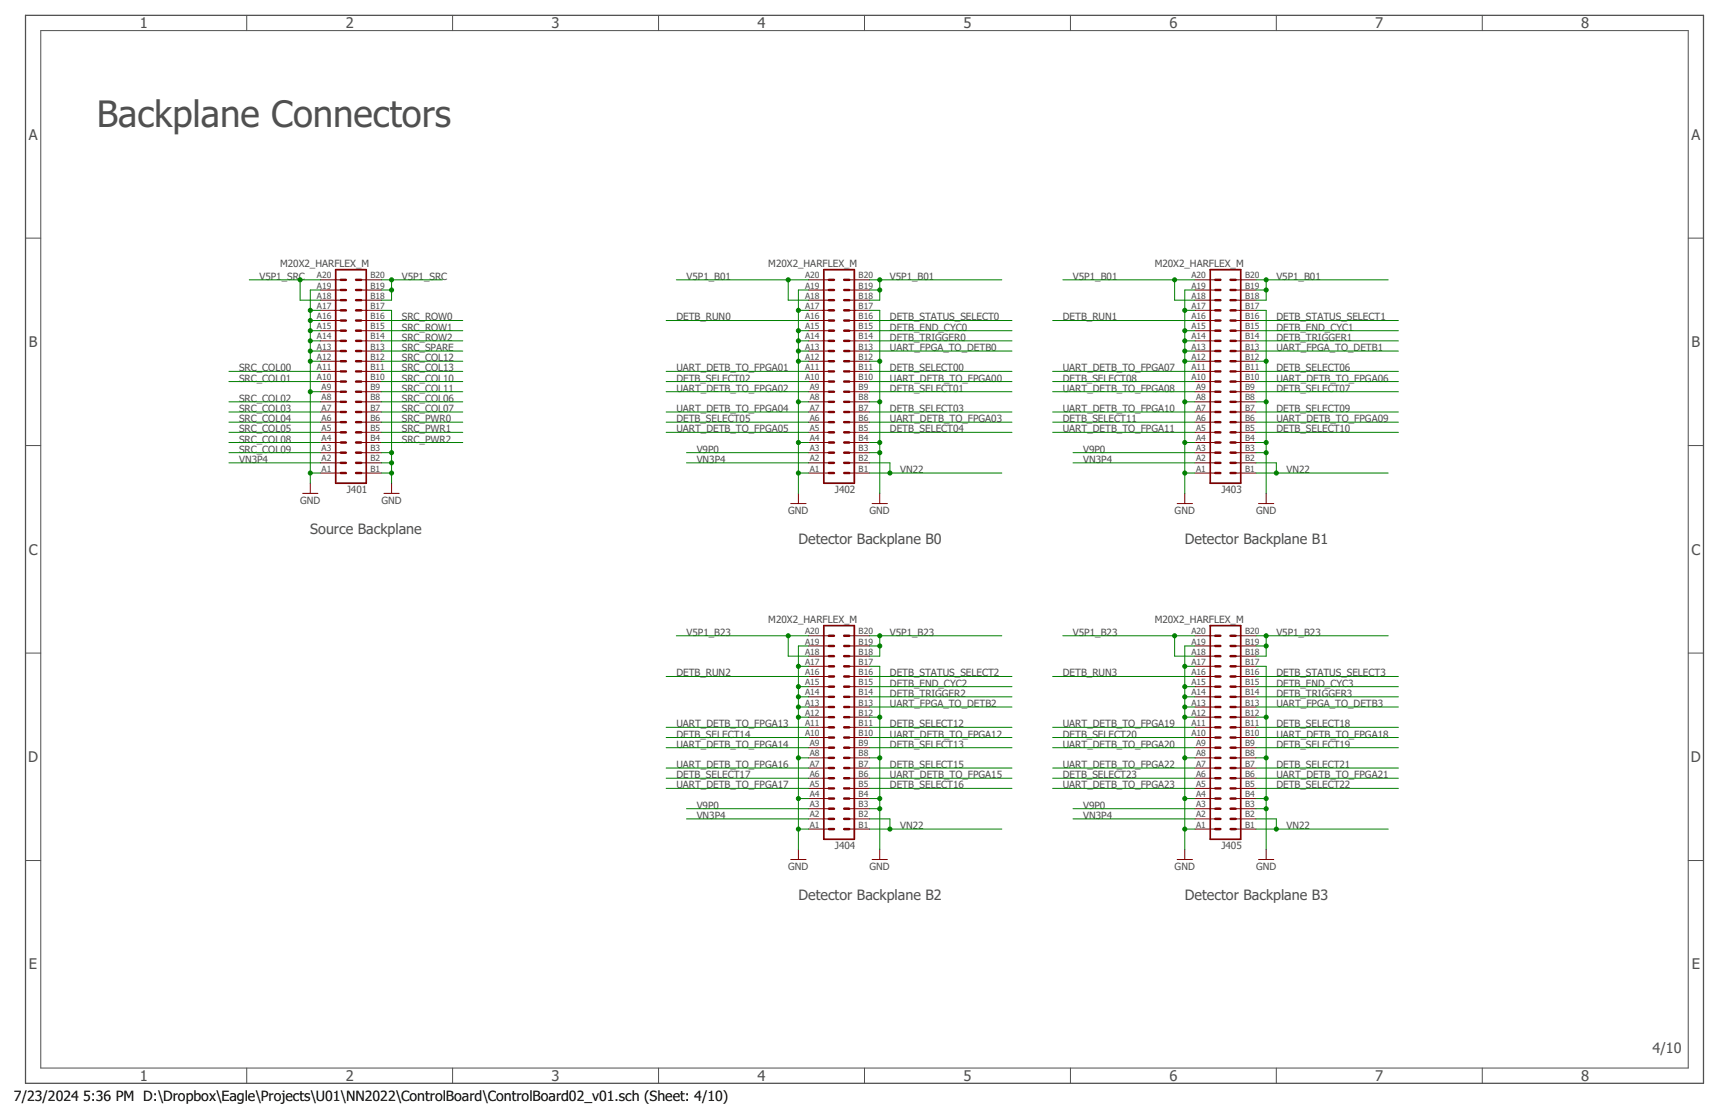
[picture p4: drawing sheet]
<svg xmlns="http://www.w3.org/2000/svg" width="432mm" height="279mm" viewBox="0 0 432 279" stroke-linecap="round" stroke-linejoin="round" font-family="sans-serif">
<path d="M6.4 3.8h419v266.7h-419z" fill="none" stroke="#505050" stroke-width=".32"/>
<g fill="none" stroke="#505050" stroke-width=".25">
<path d="M10.2 7.6h411.4v259.1h-411.4zM61.6 3.8v3.8M113 3.8v3.8M164.5 3.8v3.8M215.9 3.8v3.8M267.3 3.8v3.8M318.7 3.8v3.8M370.2 3.8v3.8M6.4 59.5h3.8M421.6 59.5h3.8M6.4 111.3h3.8M421.6 111.3h3.8"/>
<path d="M6.4 163.1h3.8M421.6 163.1h3.8M6.4 214.9h3.8M421.6 214.9h3.8M61.6 266.7v3.8M113 266.7v3.8M164.5 266.7v3.8M215.9 266.7v3.8M267.3 266.7v3.8M318.7 266.7v3.8M370.2 266.7v3.8"/>
</g>
<g fill="none" stroke="#800000" stroke-width=".61">
<path d="M85.1 77.5h1.3M85.1 75h1.3M85.1 72.4h1.3M85.1 69.9h1.3M88.9 77.5h1.3M88.9 75h1.3M88.9 72.4h1.3M88.9 69.9h1.3M207 77.5h1.3M207 75h1.3M207 72.4h1.3M207 69.9h1.3"/>
<path d="M210.8 77.5h1.3M210.8 75h1.3M210.8 72.4h1.3M210.8 69.9h1.3M303.5 77.5h1.3M303.5 75h1.3M303.5 72.4h1.3M303.5 69.9h1.3M307.3 77.5h1.3M307.3 75h1.3M307.3 72.4h1.3M307.3 69.9h1.3"/>
<path d="M85.1 97.8h1.3M85.1 95.3h1.3M85.1 87.7h1.3M85.1 90.2h1.3M85.1 92.7h1.3M85.1 85.1h1.3M85.1 82.6h1.3M85.1 80h1.3M88.9 97.8h1.3M88.9 95.3h1.3M88.9 87.7h1.3M88.9 90.2h1.3"/>
<path d="M88.9 92.7h1.3M88.9 85.1h1.3M88.9 82.6h1.3M88.9 80h1.3M207 97.8h1.3M207 95.3h1.3M207 87.7h1.3M207 90.2h1.3M207 92.7h1.3M207 85.1h1.3M207 82.6h1.3M207 80h1.3"/>
<path d="M210.8 97.8h1.3M210.8 95.3h1.3M210.8 87.7h1.3M210.8 90.2h1.3M210.8 92.7h1.3M210.8 85.1h1.3M210.8 82.6h1.3M210.8 80h1.3M303.5 97.8h1.3M303.5 95.3h1.3M303.5 87.7h1.3M303.5 90.2h1.3"/>
<path d="M303.5 92.7h1.3M303.5 85.1h1.3M303.5 82.6h1.3M303.5 80h1.3M307.3 97.8h1.3M307.3 95.3h1.3M307.3 87.7h1.3M307.3 90.2h1.3M307.3 92.7h1.3M307.3 85.1h1.3M307.3 82.6h1.3M307.3 80h1.3"/>
<path d="M85.1 113h1.3M85.1 115.6h1.3M85.1 118.1h1.3M85.1 110.5h1.3M85.1 107.9h1.3M85.1 105.4h1.3M85.1 102.9h1.3M85.1 100.3h1.3M88.9 113h1.3M88.9 115.6h1.3M88.9 118.1h1.3M88.9 110.5h1.3"/>
<path d="M88.9 107.9h1.3M88.9 105.4h1.3M88.9 102.9h1.3M88.9 100.3h1.3M207 113h1.3M207 115.6h1.3M207 118.1h1.3M207 110.5h1.3M207 107.9h1.3M207 105.4h1.3M207 102.9h1.3M207 100.3h1.3"/>
<path d="M210.8 113h1.3M210.8 115.6h1.3M210.8 118.1h1.3M210.8 110.5h1.3M210.8 107.9h1.3M210.8 105.4h1.3M210.8 102.9h1.3M210.8 100.3h1.3M303.5 113h1.3M303.5 115.6h1.3M303.5 118.1h1.3M303.5 110.5h1.3"/>
<path d="M303.5 107.9h1.3M303.5 105.4h1.3M303.5 102.9h1.3M303.5 100.3h1.3M307.3 113h1.3M307.3 115.6h1.3M307.3 118.1h1.3M307.3 110.5h1.3M307.3 107.9h1.3M307.3 105.4h1.3M307.3 102.9h1.3M307.3 100.3h1.3"/>
<path d="M207 158.7h1.3M210.8 158.7h1.3M303.5 158.7h1.3M307.3 158.7h1.3M207 176.5h1.3M207 179.1h1.3M207 174h1.3M207 171.4h1.3M207 168.9h1.3M207 166.4h1.3M207 163.8h1.3M207 161.3h1.3"/>
<path d="M210.8 176.5h1.3M210.8 179.1h1.3M210.8 174h1.3M210.8 171.4h1.3M210.8 168.9h1.3M210.8 166.4h1.3M210.8 163.8h1.3M210.8 161.3h1.3M303.5 176.5h1.3M303.5 179.1h1.3M303.5 174h1.3M303.5 171.4h1.3"/>
<path d="M303.5 168.9h1.3M303.5 166.4h1.3M303.5 163.8h1.3M303.5 161.3h1.3M307.3 176.5h1.3M307.3 179.1h1.3M307.3 174h1.3M307.3 171.4h1.3M307.3 168.9h1.3M307.3 166.4h1.3M307.3 163.8h1.3M307.3 161.3h1.3"/>
<path d="M207 199.4h1.3M207 196.8h1.3M207 194.3h1.3M207 191.8h1.3M207 189.2h1.3M207 186.7h1.3M207 184.1h1.3M207 181.6h1.3M210.8 199.4h1.3M210.8 196.8h1.3M210.8 194.3h1.3M210.8 191.8h1.3"/>
<path d="M210.8 189.2h1.3M210.8 186.7h1.3M210.8 184.1h1.3M210.8 181.6h1.3M303.5 199.4h1.3M303.5 196.8h1.3M303.5 194.3h1.3M303.5 191.8h1.3M303.5 189.2h1.3M303.5 186.7h1.3M303.5 184.1h1.3M303.5 181.6h1.3"/>
<path d="M307.3 199.4h1.3M307.3 196.8h1.3M307.3 194.3h1.3M307.3 191.8h1.3M307.3 189.2h1.3M307.3 186.7h1.3M307.3 184.1h1.3M307.3 181.6h1.3M207 201.9h1.3M207 204.5h1.3M207 207h1.3M210.8 201.9h1.3"/>
<path d="M210.8 204.5h1.3M210.8 207h1.3M303.5 201.9h1.3M303.5 204.5h1.3M303.5 207h1.3M307.3 201.9h1.3M307.3 204.5h1.3M307.3 207h1.3"/>
</g>
<path d="M83.8 67.3h7.7v53.3h-7.7zM205.7 67.3h7.7v53.3h-7.7zM302.2 67.3h7.7v53.3h-7.7zM205.7 156.2h7.7v53.3h-7.7zM302.2 156.2h7.7v53.3h-7.7z" fill="none" stroke="#800000" stroke-width=".42"/>
<g fill="none" stroke="#800000" stroke-width=".25">
<path d="M80 77.5h5.1M80 75h5.1M80 72.4h5.1M80 69.9h5.1M90.2 77.5h5.1M90.2 75h5.1M90.2 72.4h5.1M90.2 69.9h5.1M201.9 77.5h5.1M201.9 75h5.1M201.9 72.4h5.1M201.9 69.9h5.1"/>
<path d="M212.1 77.5h5.1M212.1 75h5.1M212.1 72.4h5.1M212.1 69.9h5.1M298.4 77.5h5.1M298.4 75h5.1M298.4 72.4h5.1M298.4 69.9h5.1M308.6 77.5h5.1M308.6 75h5.1M308.6 72.4h5.1M308.6 69.9h5.1"/>
<path d="M80 97.8h5.1M80 95.3h5.1M80 92.7h5.1M80 90.2h5.1M80 87.7h5.1M80 85.1h5.1M80 82.6h5.1M80 80h5.1M90.2 97.8h5.1M90.2 95.3h5.1M90.2 92.7h5.1M90.2 90.2h5.1"/>
<path d="M90.2 87.7h5.1M90.2 85.1h5.1M90.2 82.6h5.1M90.2 80h5.1M201.9 97.8h5.1M201.9 95.3h5.1M201.9 92.7h5.1M201.9 90.2h5.1M201.9 87.7h5.1M201.9 85.1h5.1M201.9 82.6h5.1M201.9 80h5.1"/>
<path d="M212.1 97.8h5.1M212.1 95.3h5.1M212.1 92.7h5.1M212.1 90.2h5.1M212.1 87.7h5.1M212.1 85.1h5.1M212.1 82.6h5.1M212.1 80h5.1M298.4 97.8h5.1M298.4 95.3h5.1M298.4 92.7h5.1M298.4 90.2h5.1"/>
<path d="M298.4 87.7h5.1M298.4 85.1h5.1M298.4 82.6h5.1M298.4 80h5.1M308.6 97.8h5.1M308.6 95.3h5.1M308.6 92.7h5.1M308.6 90.2h5.1M308.6 87.7h5.1M308.6 85.1h5.1M308.6 82.6h5.1M308.6 80h5.1"/>
<path d="M80 118.1h5.1M80 115.6h5.1M80 113h5.1M80 110.5h5.1M80 107.9h5.1M80 105.4h5.1M80 102.9h5.1M80 100.3h5.1M90.2 118.1h5.1M90.2 115.6h5.1M90.2 113h5.1M90.2 110.5h5.1"/>
<path d="M90.2 107.9h5.1M90.2 105.4h5.1M90.2 102.9h5.1M90.2 100.3h5.1M201.9 118.1h5.1M201.9 115.6h5.1M201.9 113h5.1M201.9 110.5h5.1M201.9 107.9h5.1M201.9 105.4h5.1M201.9 102.9h5.1M201.9 100.3h5.1"/>
<path d="M212.1 118.1h5.1M212.1 115.6h5.1M212.1 113h5.1M212.1 110.5h5.1M212.1 107.9h5.1M212.1 105.4h5.1M212.1 102.9h5.1M212.1 100.3h5.1M298.4 118.1h5.1M298.4 115.6h5.1M298.4 113h5.1M298.4 110.5h5.1"/>
<path d="M298.4 107.9h5.1M298.4 105.4h5.1M298.4 102.9h5.1M298.4 100.3h5.1M308.6 118.1h5.1M308.6 115.6h5.1M308.6 113h5.1M308.6 110.5h5.1M308.6 107.9h5.1M308.6 105.4h5.1M308.6 102.9h5.1M308.6 100.3h5.1"/>
<path d="M75.6 123.2h3.8M77.5 120.6v2.6M95.9 123.2h3.8M97.8 120.6v2.6M197.5 125.7h3.8M199.4 123.2v2.5M217.8 125.7h3.8M219.7 123.2v2.5M294 125.7h3.8M295.9 123.2v2.5M314.3 125.7h3.8M316.2 123.2v2.5"/>
<path d="M201.9 158.7h5.1M212.1 158.7h5.1M298.4 158.7h5.1M308.6 158.7h5.1M201.9 179.1h5.1M201.9 176.5h5.1M201.9 174h5.1M201.9 171.4h5.1M201.9 168.9h5.1M201.9 166.4h5.1M201.9 163.8h5.1M201.9 161.3h5.1"/>
<path d="M212.1 179.1h5.1M212.1 176.5h5.1M212.1 174h5.1M212.1 171.4h5.1M212.1 168.9h5.1M212.1 166.4h5.1M212.1 163.8h5.1M212.1 161.3h5.1M298.4 179.1h5.1M298.4 176.5h5.1M298.4 174h5.1M298.4 171.4h5.1"/>
<path d="M298.4 168.9h5.1M298.4 166.4h5.1M298.4 163.8h5.1M298.4 161.3h5.1M308.6 179.1h5.1M308.6 176.5h5.1M308.6 174h5.1M308.6 171.4h5.1M308.6 168.9h5.1M308.6 166.4h5.1M308.6 163.8h5.1M308.6 161.3h5.1"/>
<path d="M201.9 199.4h5.1M201.9 196.8h5.1M201.9 194.3h5.1M201.9 191.8h5.1M201.9 189.2h5.1M201.9 186.7h5.1M201.9 184.1h5.1M201.9 181.6h5.1M212.1 199.4h5.1M212.1 196.8h5.1M212.1 194.3h5.1M212.1 191.8h5.1"/>
<path d="M212.1 189.2h5.1M212.1 186.7h5.1M212.1 184.1h5.1M212.1 181.6h5.1M298.4 199.4h5.1M298.4 196.8h5.1M298.4 194.3h5.1M298.4 191.8h5.1M298.4 189.2h5.1M298.4 186.7h5.1M298.4 184.1h5.1M298.4 181.6h5.1"/>
<path d="M308.6 199.4h5.1M308.6 196.8h5.1M308.6 194.3h5.1M308.6 191.8h5.1M308.6 189.2h5.1M308.6 186.7h5.1M308.6 184.1h5.1M308.6 181.6h5.1M197.5 214.6h3.8M199.4 212.1v2.5M201.9 207h5.1M201.9 204.5h5.1"/>
<path d="M201.9 201.9h5.1M212.1 207h5.1M212.1 204.5h5.1M212.1 201.9h5.1M217.8 214.6h3.8M219.7 212.1v2.5M294 214.6h3.8M295.9 212.1v2.5M298.4 207h5.1M298.4 204.5h5.1M298.4 201.9h5.1M308.6 207h5.1"/>
<path d="M308.6 204.5h5.1M308.6 201.9h5.1M314.3 214.6h3.8M316.2 212.1v2.5"/>
</g>
<g fill="none" stroke="#008000" stroke-width=".25">
<path d="M62.3 69.9h17.7M75 69.9v5.1h5M77.5 77.5h2.5M80 72.4h-2.5v48.2M95.3 72.4h2.5M95.3 77.5h2.5v43.1M95.3 69.9h15.2M97.8 69.9v5.1h-2.5M168.9 69.9h33M196.8 69.9v5.1h5.1M199.4 77.5h2.5M201.9 72.4h-2.5v50.8"/>
<path d="M217.2 72.4h2.5M217.2 77.5h2.5v45.7M217.2 69.9h33M219.7 69.9v5.1h-2.5M265.4 69.9h33M293.3 69.9v5.1h5.1M295.9 77.5h2.5M298.4 72.4h-2.5v50.8M313.7 72.4h2.5M313.7 77.5h2.5v45.7M313.7 69.9h33M316.2 69.9v5.1h-2.5"/>
<path d="M57.2 92.7h22.8M57.2 95.3h22.8M77.5 97.8h2.5M77.5 80h2.5M77.5 82.6h2.5M77.5 85.1h2.5M77.5 87.7h2.5M77.5 90.2h2.5M95.3 97.8h20.3M95.3 80h20.3M95.3 82.6h20.3M95.3 85.1h20.3"/>
<path d="M95.3 87.7h20.3M95.3 90.2h20.3M95.3 92.7h20.3M95.3 95.3h20.3M166.4 97.8h35.5M166.4 80h35.5M166.4 92.7h35.5M166.4 95.3h35.5M199.4 82.6h2.5M199.4 85.1h2.5M199.4 87.7h2.5M199.4 90.2h2.5"/>
<path d="M217.2 97.8h35.5M217.2 80h35.5M217.2 82.6h35.5M217.2 85.1h35.5M217.2 87.7h35.5M217.2 90.2h2.5M217.2 92.7h35.5M217.2 95.3h35.5M262.9 97.8h35.5M262.9 80h35.5M262.9 92.7h35.5M262.9 95.3h35.5"/>
<path d="M295.9 82.6h2.5M295.9 85.1h2.5M295.9 87.7h2.5M295.9 90.2h2.5M313.7 97.8h35.5M313.7 80h35.5M313.7 82.6h35.5M313.7 85.1h35.5M313.7 87.7h35.5M313.7 90.2h2.5M313.7 92.7h35.5M313.7 95.3h35.5"/>
<path d="M57.2 113h22.8M57.2 115.6h22.8M57.2 110.5h22.8M57.2 100.3h22.8M57.2 105.4h22.8M57.2 107.9h22.8M57.2 102.9h22.8M77.5 118.1h2.5M95.3 118.1h2.5M95.3 113h2.5M95.3 115.6h2.5M95.3 110.5h20.3"/>
<path d="M95.3 100.3h20.3M95.3 105.4h20.3M95.3 107.9h20.3M95.3 102.9h20.3M166.4 105.4h35.5M166.4 107.9h35.5M166.4 102.9h35.5M171.4 113h30.5M171.4 115.6h30.5M199.4 118.1h2.5M199.4 110.5h2.5M199.4 100.3h2.5"/>
<path d="M217.2 118.1h33M217.2 113h2.5M217.2 115.6h5v2.5M217.2 110.5h2.5M217.2 100.3h2.5M217.2 105.4h35.5M217.2 107.9h35.5M217.2 102.9h35.5M262.9 105.4h35.5M262.9 107.9h35.5M262.9 102.9h35.5M268 113h30.4"/>
<path d="M268 115.6h30.4M295.9 118.1h2.5M295.9 110.5h2.5M295.9 100.3h2.5M313.7 118.1h33M313.7 113h2.5M313.7 115.6h5v2.5M313.7 110.5h2.5M313.7 100.3h2.5M313.7 105.4h35.5M313.7 107.9h35.5M313.7 102.9h35.5"/>
<path d="M168.9 158.7h33M196.8 158.7v5.1h5.1M217.2 158.7h33M219.7 158.7v5.1h-2.5M265.4 158.7h33M293.3 158.7v5.1h5.1M313.7 158.7h33M316.2 158.7v5.1h-2.5M166.4 168.9h35.5M199.4 179.1h2.5M199.4 171.4h2.5M199.4 174h2.5"/>
<path d="M199.4 176.5h2.5M199.4 166.4h2.5M201.9 161.3h-2.5v50.8M217.2 166.4h2.5v45.7M217.2 179.1h2.5M217.2 171.4h35.5M217.2 174h35.5M217.2 176.5h35.5M217.2 161.3h2.5M217.2 168.9h35.5M262.9 168.9h35.5M295.9 179.1h2.5"/>
<path d="M295.9 171.4h2.5M295.9 174h2.5M295.9 176.5h2.5M295.9 166.4h2.5M298.4 161.3h-2.5v50.8M313.7 179.1h2.5M313.7 171.4h35.5M313.7 174h35.5M313.7 176.5h35.5M313.7 161.3h2.5M313.7 166.4h2.5v45.7M313.7 168.9h35.5"/>
<path d="M166.4 181.6h35.5M166.4 184.1h35.5M166.4 186.7h35.5M166.4 191.8h35.5M166.4 194.3h35.5M166.4 196.8h35.5M199.4 199.4h2.5M199.4 189.2h2.5M217.2 199.4h2.5M217.2 189.2h2.5M217.2 181.6h35.5M217.2 184.1h35.5"/>
<path d="M217.2 186.7h35.5M217.2 191.8h35.5M217.2 194.3h35.5M217.2 196.8h35.5M262.9 181.6h35.5M262.9 184.1h35.5M262.9 186.7h35.5M262.9 191.8h35.5M262.9 194.3h35.5M262.9 196.8h35.5M295.9 199.4h2.5M295.9 189.2h2.5"/>
<path d="M313.7 199.4h2.5M313.7 189.2h2.5M313.7 181.6h35.5M313.7 184.1h35.5M313.7 186.7h35.5M313.7 191.8h35.5M313.7 194.3h35.5M313.7 196.8h35.5M171.4 201.9h30.5M171.4 204.5h30.5M199.4 207h2.5M217.2 207h33"/>
<path d="M217.2 201.9h2.5M217.2 204.5h5v2.5M268 201.9h30.4M268 204.5h30.4M295.9 207h2.5M313.7 207h33M313.7 201.9h2.5M313.7 204.5h5v2.5"/>
</g>
<g fill="#008000" stroke="#008000" stroke-width=".25">
<circle cx="77.5" cy="118.1" r=".51"/>
<circle cx="77.5" cy="97.8" r=".51"/>
<circle cx="77.5" cy="77.5" r=".51"/>
<circle cx="77.5" cy="80" r=".51"/>
<circle cx="77.5" cy="82.6" r=".51"/>
<circle cx="77.5" cy="85.1" r=".51"/>
<circle cx="77.5" cy="87.7" r=".51"/>
<circle cx="77.5" cy="90.2" r=".51"/>
<circle cx="97.8" cy="115.6" r=".51"/>
<circle cx="97.8" cy="118.1" r=".51"/>
<circle cx="97.8" cy="113" r=".51"/>
<circle cx="199.4" cy="118.1" r=".51"/>
<circle cx="199.4" cy="110.5" r=".51"/>
<circle cx="199.4" cy="100.3" r=".51"/>
<circle cx="199.4" cy="90.2" r=".51"/>
<circle cx="199.4" cy="82.6" r=".51"/>
<circle cx="199.4" cy="85.1" r=".51"/>
<circle cx="199.4" cy="87.7" r=".51"/>
<circle cx="199.4" cy="77.5" r=".51"/>
<circle cx="219.7" cy="113" r=".51"/>
<circle cx="219.7" cy="110.5" r=".51"/>
<circle cx="219.7" cy="100.3" r=".51"/>
<circle cx="219.7" cy="90.2" r=".51"/>
<circle cx="199.4" cy="207" r=".51"/>
<circle cx="199.4" cy="199.4" r=".51"/>
<circle cx="199.4" cy="189.2" r=".51"/>
<circle cx="199.4" cy="179.1" r=".51"/>
<circle cx="199.4" cy="171.4" r=".51"/>
<circle cx="199.4" cy="174" r=".51"/>
<circle cx="199.4" cy="176.5" r=".51"/>
<circle cx="199.4" cy="166.4" r=".51"/>
<circle cx="219.7" cy="201.9" r=".51"/>
<circle cx="219.7" cy="199.4" r=".51"/>
<circle cx="219.7" cy="189.2" r=".51"/>
<circle cx="219.7" cy="179.1" r=".51"/>
<circle cx="295.9" cy="118.1" r=".51"/>
<circle cx="295.9" cy="110.5" r=".51"/>
<circle cx="295.9" cy="100.3" r=".51"/>
<circle cx="295.9" cy="90.2" r=".51"/>
<circle cx="295.9" cy="82.6" r=".51"/>
<circle cx="295.9" cy="85.1" r=".51"/>
<circle cx="295.9" cy="87.7" r=".51"/>
<circle cx="295.9" cy="77.5" r=".51"/>
<circle cx="316.2" cy="113" r=".51"/>
<circle cx="316.2" cy="110.5" r=".51"/>
<circle cx="316.2" cy="100.3" r=".51"/>
<circle cx="316.2" cy="90.2" r=".51"/>
<circle cx="295.9" cy="207" r=".51"/>
<circle cx="295.9" cy="199.4" r=".51"/>
<circle cx="295.9" cy="189.2" r=".51"/>
<circle cx="295.9" cy="179.1" r=".51"/>
<circle cx="295.9" cy="171.4" r=".51"/>
<circle cx="295.9" cy="174" r=".51"/>
<circle cx="295.9" cy="176.5" r=".51"/>
<circle cx="295.9" cy="166.4" r=".51"/>
<circle cx="316.2" cy="201.9" r=".51"/>
<circle cx="316.2" cy="199.4" r=".51"/>
<circle cx="316.2" cy="189.2" r=".51"/>
<circle cx="316.2" cy="179.1" r=".51"/>
<circle cx="97.8" cy="69.9" r=".51"/>
<circle cx="97.8" cy="72.4" r=".51"/>
<circle cx="75" cy="69.9" r=".51"/>
<circle cx="222.2" cy="118.1" r=".51"/>
<circle cx="222.2" cy="207" r=".51"/>
<circle cx="318.7" cy="118.1" r=".51"/>
<circle cx="318.7" cy="207" r=".51"/>
<circle cx="196.8" cy="69.9" r=".51"/>
<circle cx="219.7" cy="69.9" r=".51"/>
<circle cx="219.7" cy="72.4" r=".51"/>
<circle cx="293.3" cy="69.9" r=".51"/>
<circle cx="316.2" cy="69.9" r=".51"/>
<circle cx="316.2" cy="72.4" r=".51"/>
<circle cx="196.8" cy="158.7" r=".51"/>
<circle cx="219.7" cy="158.7" r=".51"/>
<circle cx="219.7" cy="161.3" r=".51"/>
<circle cx="316.2" cy="158.7" r=".51"/>
<circle cx="316.2" cy="161.3" r=".51"/>
<circle cx="293.3" cy="158.7" r=".51"/>
</g>
<text font-size="9.1" fill="#505050" x="24.1" y="31.8">Backplane Connectors</text>
<g font-size="3.7" fill="#505050">
<text x="34.9" y="7">1</text>
<text x="86.3" y="7">2</text>
<text x="137.8" y="7">3</text>
<text x="189.2" y="7">4</text>
<text x="240.6" y="7">5</text>
<text x="292" y="7">6</text>
<text x="343.5" y="7">7</text>
<text x="394.9" y="7">8</text>
<text x="7.2" y="34.8">A</text>
<text x="422.4" y="34.8">A</text>
<text x="7.2" y="86.6">B</text>
<text x="422.4" y="86.6">B</text>
<text x="7.2" y="138.5">C</text>
<text x="422.4" y="138.5">C</text>
<text x="7" y="190.3">D</text>
<text x="422.3" y="190.3">D</text>
<text x="7.2" y="242.1">E</text>
<text x="422.5" y="242.1">E</text>
<text x="34.9" y="269.9">1</text>
<text x="86.3" y="269.9">2</text>
<text x="137.8" y="269.9">3</text>
<text x="189.2" y="269.9">4</text>
<text x="240.6" y="269.9">5</text>
<text x="292" y="269.9">6</text>
<text x="343.5" y="269.9">7</text>
<text x="394.9" y="269.9">8</text>
</g>
<g font-size="3.6" fill="#505050">
<text x="77.5" y="133.4">Source Backplane</text>
<text x="199.4" y="135.9">Detector Backplane B0</text>
<text x="295.9" y="135.9">Detector Backplane B1</text>
<text x="199.4" y="224.8">Detector Backplane B2</text>
<text x="295.9" y="224.8">Detector Backplane B3</text>
<text x="412.7" y="262.9">4/10</text>
</g>
<g font-size="3.5">
<text x="3.5" y="274.9">7/23/2024</text>
<text x="20.8" y="274.9">5:36 PM D:\Dropbox\Eagle\Projects\U01\NN2022\ControlBoard\ControlBoard02_v01.sch (Sheet: 4/10)</text>
</g>
<g font-size="2.5" fill="#505050">
<text x="64.8" y="69.9">V5P1_SRC</text>
<text x="70" y="66.6">M20X2_HARFLEX_M</text>
<text x="100.3" y="69.9">V5P1_SRC</text>
<text x="171.5" y="69.9">V5P1_B01</text>
<text x="191.9" y="66.6">M20X2_HARFLEX_M</text>
<text x="222.2" y="69.9">V5P1_B01</text>
<text x="268" y="69.9">V5P1_B01</text>
<text x="288.4" y="66.6">M20X2_HARFLEX_M</text>
<text x="318.8" y="69.9">V5P1_B01</text>
<text x="100.3" y="80">SRC_ROW0</text>
<text x="100.3" y="82.6">SRC_ROW1</text>
<text x="168.9" y="80">DETB_RUN0</text>
<text x="222.2" y="80">DETB_STATUS_SELECT0</text>
<text x="222.2" y="82.6">DETB_END_CYC0</text>
<text x="265.4" y="80">DETB_RUN1</text>
<text x="318.8" y="80">DETB_STATUS_SELECT1</text>
<text x="318.8" y="82.6">DETB_END_CYC1</text>
<text x="100.3" y="85.1">SRC_ROW2</text>
<text x="100.3" y="87.6">SRC_SPARE</text>
<text x="222.2" y="85.1">DETB_TRIGGER0</text>
<text x="222.2" y="87.6">UART_FPGA_TO_DETB0</text>
<text x="318.8" y="85.1">DETB_TRIGGER1</text>
<text x="318.8" y="87.6">UART_FPGA_TO_DETB1</text>
<text x="59.7" y="95.3">SRC_COL01</text>
<text x="59.7" y="92.7">SRC_COL00</text>
<text x="100.3" y="90.2">SRC_COL12</text>
<text x="100.3" y="92.7">SRC_COL13</text>
<text x="100.3" y="95.3">SRC_COL10</text>
<text x="168.9" y="92.7">UART_DETB_TO_FPGA01</text>
<text x="168.9" y="95.3">DETB_SELECT02</text>
<text x="222.2" y="92.7">DETB_SELECT00</text>
<text x="222.2" y="95.3">UART_DETB_TO_FPGA00</text>
<text x="265.4" y="92.7">UART_DETB_TO_FPGA07</text>
<text x="265.4" y="95.3">DETB_SELECT08</text>
<text x="318.8" y="92.7">DETB_SELECT06</text>
<text x="318.8" y="95.3">UART_DETB_TO_FPGA06</text>
<text x="59.7" y="100.3">SRC_COL02</text>
<text x="100.3" y="97.8">SRC_COL11</text>
<text x="100.3" y="100.3">SRC_COL06</text>
<text x="168.9" y="97.8">UART_DETB_TO_FPGA02</text>
<text x="222.2" y="97.8">DETB_SELECT01</text>
<text x="265.4" y="97.8">UART_DETB_TO_FPGA08</text>
<text x="318.8" y="97.8">DETB_SELECT07</text>
<text x="59.7" y="108">SRC_COL05</text>
<text x="59.7" y="105.4">SRC_COL04</text>
<text x="59.7" y="102.9">SRC_COL03</text>
<text x="100.3" y="105.4">SRC_PWR0</text>
<text x="100.3" y="108">SRC_PWR1</text>
<text x="100.3" y="102.9">SRC_COL07</text>
<text x="168.9" y="102.9">UART_DETB_TO_FPGA04</text>
<text x="168.9" y="105.4">DETB_SELECT05</text>
<text x="168.9" y="108">UART_DETB_TO_FPGA05</text>
<text x="222.2" y="102.9">DETB_SELECT03</text>
<text x="222.2" y="105.4">UART_DETB_TO_FPGA03</text>
<text x="222.2" y="108">DETB_SELECT04</text>
<text x="265.4" y="102.9">UART_DETB_TO_FPGA10</text>
<text x="265.4" y="105.4">DETB_SELECT11</text>
<text x="265.4" y="108">UART_DETB_TO_FPGA11</text>
<text x="318.8" y="102.9">DETB_SELECT09</text>
<text x="318.8" y="105.4">UART_DETB_TO_FPGA09</text>
<text x="318.8" y="108">DETB_SELECT10</text>
<text x="59.7" y="113">SRC_COL09</text>
<text x="59.7" y="110.5">SRC_COL08</text>
<text x="100.3" y="110.5">SRC_PWR2</text>
<text x="174" y="113">V9P0</text>
<text x="270.5" y="113">V9P0</text>
<text x="59.7" y="115.6">VN3P4</text>
<text x="174" y="115.6">VN3P4</text>
<text x="224.8" y="118.1">VN22</text>
<text x="270.5" y="115.6">VN3P4</text>
<text x="321.3" y="118.1">VN22</text>
<text x="74.9" y="125.7">GND</text>
<text x="86.6" y="123.2">J401</text>
<text x="95.3" y="125.7">GND</text>
<text x="208.5" y="123.2">J402</text>
<text x="305" y="123.2">J403</text>
<text x="196.8" y="128.3">GND</text>
<text x="217.2" y="128.3">GND</text>
<text x="293.4" y="128.3">GND</text>
<text x="313.7" y="128.3">GND</text>
<text x="191.9" y="155.4">M20X2_HARFLEX_M</text>
<text x="288.4" y="155.4">M20X2_HARFLEX_M</text>
<text x="171.5" y="158.7">V5P1_B23</text>
<text x="222.2" y="158.7">V5P1_B23</text>
<text x="268" y="158.7">V5P1_B23</text>
<text x="318.8" y="158.7">V5P1_B23</text>
<text x="168.9" y="168.9">DETB_RUN2</text>
<text x="222.2" y="168.9">DETB_STATUS_SELECT2</text>
<text x="222.2" y="171.4">DETB_END_CYC2</text>
<text x="222.2" y="174">DETB_TRIGGER2</text>
<text x="265.4" y="168.9">DETB_RUN3</text>
<text x="318.8" y="168.9">DETB_STATUS_SELECT3</text>
<text x="318.8" y="171.4">DETB_END_CYC3</text>
<text x="318.8" y="174">DETB_TRIGGER3</text>
<text x="222.2" y="176.5">UART_FPGA_TO_DETB2</text>
<text x="318.8" y="176.5">UART_FPGA_TO_DETB3</text>
<text x="168.9" y="181.6">UART_DETB_TO_FPGA13</text>
<text x="168.9" y="184.1">DETB_SELECT14</text>
<text x="222.2" y="181.6">DETB_SELECT12</text>
<text x="222.2" y="184.1">UART_DETB_TO_FPGA12</text>
<text x="265.4" y="181.6">UART_DETB_TO_FPGA19</text>
<text x="265.4" y="184.1">DETB_SELECT20</text>
<text x="318.8" y="181.6">DETB_SELECT18</text>
<text x="318.8" y="184.1">UART_DETB_TO_FPGA18</text>
<text x="168.9" y="186.7">UART_DETB_TO_FPGA14</text>
<text x="168.9" y="191.8">UART_DETB_TO_FPGA16</text>
<text x="222.2" y="186.7">DETB_SELECT13</text>
<text x="222.2" y="191.8">DETB_SELECT15</text>
<text x="265.4" y="186.7">UART_DETB_TO_FPGA20</text>
<text x="265.4" y="191.8">UART_DETB_TO_FPGA22</text>
<text x="318.8" y="186.7">DETB_SELECT19</text>
<text x="318.8" y="191.8">DETB_SELECT21</text>
<text x="168.9" y="194.3">DETB_SELECT17</text>
<text x="168.9" y="196.8">UART_DETB_TO_FPGA17</text>
<text x="222.2" y="194.3">UART_DETB_TO_FPGA15</text>
<text x="222.2" y="196.8">DETB_SELECT16</text>
<text x="265.4" y="194.3">DETB_SELECT23</text>
<text x="265.4" y="196.8">UART_DETB_TO_FPGA23</text>
<text x="318.8" y="194.3">UART_DETB_TO_FPGA21</text>
<text x="318.8" y="196.8">DETB_SELECT22</text>
<text x="174" y="201.9">V9P0</text>
<text x="270.5" y="201.9">V9P0</text>
<text x="174" y="204.5">VN3P4</text>
<text x="224.8" y="207">VN22</text>
<text x="270.5" y="204.5">VN3P4</text>
<text x="321.3" y="207">VN22</text>
<text x="208.5" y="212.1">J404</text>
<text x="305" y="212.1">J405</text>
<text x="196.8" y="217.2">GND</text>
<text x="217.2" y="217.2">GND</text>
<text x="293.4" y="217.2">GND</text>
<text x="313.7" y="217.2">GND</text>
</g>
<g font-size="2.1" fill="#505050">
<text x="79.1" y="69.5">A20</text>
<text x="92.5" y="69.5">B20</text>
<text x="201.1" y="69.5">A20</text>
<text x="214.4" y="69.5">B20</text>
<text x="297.6" y="69.5">A20</text>
<text x="310.9" y="69.5">B20</text>
<text x="79.1" y="77.1">A17</text>
<text x="79.1" y="74.6">A18</text>
<text x="79.1" y="72.1">A19</text>
<text x="92.5" y="77.1">B17</text>
<text x="92.5" y="74.6">B18</text>
<text x="92.5" y="72.1">B19</text>
<text x="201.1" y="77.1">A17</text>
<text x="201.1" y="74.6">A18</text>
<text x="201.1" y="72.1">A19</text>
<text x="214.4" y="77.1">B17</text>
<text x="214.4" y="74.6">B18</text>
<text x="214.4" y="72.1">B19</text>
<text x="297.6" y="77.1">A17</text>
<text x="297.6" y="74.6">A18</text>
<text x="297.6" y="72.1">A19</text>
<text x="310.9" y="77.1">B17</text>
<text x="310.9" y="74.6">B18</text>
<text x="310.9" y="72.1">B19</text>
<text x="79.1" y="82.2">A15</text>
<text x="79.1" y="79.7">A16</text>
<text x="92.5" y="82.2">B15</text>
<text x="92.5" y="79.7">B16</text>
<text x="201.1" y="82.2">A15</text>
<text x="201.1" y="79.7">A16</text>
<text x="214.4" y="82.2">B15</text>
<text x="214.4" y="79.7">B16</text>
<text x="297.6" y="82.2">A15</text>
<text x="297.6" y="79.7">A16</text>
<text x="310.9" y="82.2">B15</text>
<text x="310.9" y="79.7">B16</text>
<text x="79.1" y="89.8">A12</text>
<text x="79.1" y="87.3">A13</text>
<text x="79.1" y="84.7">A14</text>
<text x="92.5" y="89.8">B12</text>
<text x="92.5" y="87.3">B13</text>
<text x="92.5" y="84.7">B14</text>
<text x="201.1" y="89.8">A12</text>
<text x="201.1" y="87.3">A13</text>
<text x="201.1" y="84.7">A14</text>
<text x="214.4" y="89.8">B12</text>
<text x="214.4" y="87.3">B13</text>
<text x="214.4" y="84.7">B14</text>
<text x="297.6" y="89.8">A12</text>
<text x="297.6" y="87.3">A13</text>
<text x="297.6" y="84.7">A14</text>
<text x="310.9" y="89.8">B12</text>
<text x="310.9" y="87.3">B13</text>
<text x="310.9" y="84.7">B14</text>
<text x="79.1" y="94.9">A10</text>
<text x="79.1" y="92.4">A11</text>
<text x="92.5" y="94.9">B10</text>
<text x="92.5" y="92.4">B11</text>
<text x="201.1" y="94.9">A10</text>
<text x="201.1" y="92.4">A11</text>
<text x="214.4" y="94.9">B10</text>
<text x="214.4" y="92.4">B11</text>
<text x="297.6" y="94.9">A10</text>
<text x="297.6" y="92.4">A11</text>
<text x="310.9" y="94.9">B10</text>
<text x="310.9" y="92.4">B11</text>
<text x="80.3" y="100">A8</text>
<text x="80.3" y="97.4">A9</text>
<text x="92.5" y="100">B8</text>
<text x="92.5" y="97.4">B9</text>
<text x="202.2" y="100">A8</text>
<text x="202.2" y="97.4">A9</text>
<text x="214.4" y="100">B8</text>
<text x="214.4" y="97.4">B9</text>
<text x="298.7" y="100">A8</text>
<text x="298.7" y="97.4">A9</text>
<text x="310.9" y="100">B8</text>
<text x="310.9" y="97.4">B9</text>
<text x="80.3" y="107.6">A5</text>
<text x="80.3" y="105.1">A6</text>
<text x="80.3" y="102.5">A7</text>
<text x="92.5" y="107.6">B5</text>
<text x="92.5" y="105.1">B6</text>
<text x="92.5" y="102.5">B7</text>
<text x="202.2" y="107.6">A5</text>
<text x="202.2" y="105.1">A6</text>
<text x="202.2" y="102.5">A7</text>
<text x="214.4" y="107.6">B5</text>
<text x="214.4" y="105.1">B6</text>
<text x="214.4" y="102.5">B7</text>
<text x="298.7" y="107.6">A5</text>
<text x="298.7" y="105.1">A6</text>
<text x="298.7" y="102.5">A7</text>
<text x="310.9" y="107.6">B5</text>
<text x="310.9" y="105.1">B6</text>
<text x="310.9" y="102.5">B7</text>
<text x="80.3" y="112.7">A3</text>
<text x="80.3" y="110.1">A4</text>
<text x="92.5" y="112.7">B3</text>
<text x="92.5" y="110.1">B4</text>
<text x="202.2" y="112.7">A3</text>
<text x="202.2" y="110.1">A4</text>
<text x="214.4" y="112.7">B3</text>
<text x="214.4" y="110.1">B4</text>
<text x="298.7" y="112.7">A3</text>
<text x="298.7" y="110.1">A4</text>
<text x="310.9" y="112.7">B3</text>
<text x="310.9" y="110.1">B4</text>
<text x="80.3" y="117.8">A1</text>
<text x="80.3" y="115.2">A2</text>
<text x="92.5" y="117.8">B1</text>
<text x="92.5" y="115.2">B2</text>
<text x="202.2" y="117.8">A1</text>
<text x="202.2" y="115.2">A2</text>
<text x="214.4" y="117.8">B1</text>
<text x="214.4" y="115.2">B2</text>
<text x="298.7" y="117.8">A1</text>
<text x="298.7" y="115.2">A2</text>
<text x="310.9" y="117.8">B1</text>
<text x="310.9" y="115.2">B2</text>
<text x="201.1" y="160.9">A19</text>
<text x="201.1" y="158.4">A20</text>
<text x="214.4" y="160.9">B19</text>
<text x="214.4" y="158.4">B20</text>
<text x="297.6" y="160.9">A19</text>
<text x="297.6" y="158.4">A20</text>
<text x="310.9" y="160.9">B19</text>
<text x="310.9" y="158.4">B20</text>
<text x="201.1" y="166">A17</text>
<text x="201.1" y="163.5">A18</text>
<text x="214.4" y="166">B17</text>
<text x="214.4" y="163.5">B18</text>
<text x="297.6" y="166">A17</text>
<text x="297.6" y="163.5">A18</text>
<text x="310.9" y="166">B17</text>
<text x="310.9" y="163.5">B18</text>
<text x="201.1" y="173.6">A14</text>
<text x="201.1" y="171.1">A15</text>
<text x="201.1" y="168.6">A16</text>
<text x="214.4" y="173.6">B14</text>
<text x="214.4" y="171.1">B15</text>
<text x="214.4" y="168.6">B16</text>
<text x="297.6" y="173.6">A14</text>
<text x="297.6" y="171.1">A15</text>
<text x="297.6" y="168.6">A16</text>
<text x="310.9" y="173.6">B14</text>
<text x="310.9" y="171.1">B15</text>
<text x="310.9" y="168.6">B16</text>
<text x="201.1" y="178.7">A12</text>
<text x="201.1" y="176.2">A13</text>
<text x="214.4" y="178.7">B12</text>
<text x="214.4" y="176.2">B13</text>
<text x="297.6" y="178.7">A12</text>
<text x="297.6" y="176.2">A13</text>
<text x="310.9" y="178.7">B12</text>
<text x="310.9" y="176.2">B13</text>
<text x="201.1" y="183.8">A10</text>
<text x="201.1" y="181.2">A11</text>
<text x="214.4" y="183.8">B10</text>
<text x="214.4" y="181.2">B11</text>
<text x="297.6" y="183.8">A10</text>
<text x="297.6" y="181.2">A11</text>
<text x="310.9" y="183.8">B10</text>
<text x="310.9" y="181.2">B11</text>
<text x="202.2" y="191.4">A7</text>
<text x="202.2" y="188.9">A8</text>
<text x="202.2" y="186.3">A9</text>
<text x="214.4" y="191.4">B7</text>
<text x="214.4" y="188.9">B8</text>
<text x="214.4" y="186.3">B9</text>
<text x="298.7" y="191.4">A7</text>
<text x="298.7" y="188.9">A8</text>
<text x="298.7" y="186.3">A9</text>
<text x="310.9" y="191.4">B7</text>
<text x="310.9" y="188.9">B8</text>
<text x="310.9" y="186.3">B9</text>
<text x="202.2" y="196.5">A5</text>
<text x="202.2" y="193.9">A6</text>
<text x="214.4" y="196.5">B5</text>
<text x="214.4" y="193.9">B6</text>
<text x="298.7" y="196.5">A5</text>
<text x="298.7" y="193.9">A6</text>
<text x="310.9" y="196.5">B5</text>
<text x="310.9" y="193.9">B6</text>
<text x="202.2" y="201.6">A3</text>
<text x="202.2" y="199">A4</text>
<text x="214.4" y="201.6">B3</text>
<text x="214.4" y="199">B4</text>
<text x="298.7" y="201.6">A3</text>
<text x="298.7" y="199">A4</text>
<text x="310.9" y="201.6">B3</text>
<text x="310.9" y="199">B4</text>
<text x="202.2" y="206.6">A1</text>
<text x="202.2" y="204.1">A2</text>
<text x="214.4" y="206.6">B1</text>
<text x="214.4" y="204.1">B2</text>
<text x="298.7" y="206.6">A1</text>
<text x="298.7" y="204.1">A2</text>
<text x="310.9" y="206.6">B1</text>
<text x="310.9" y="204.1">B2</text>
</g>
</svg>
